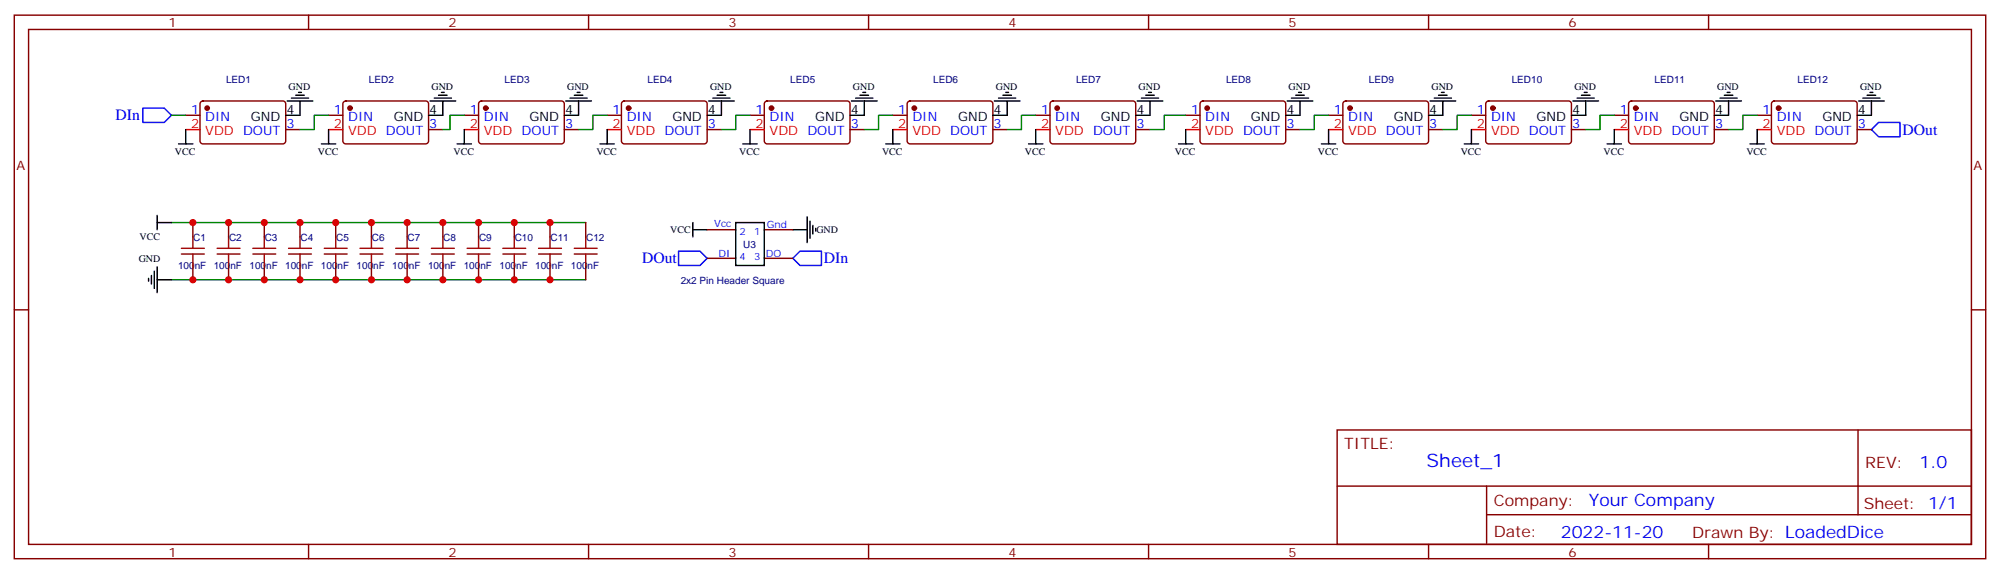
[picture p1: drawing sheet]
<svg xmlns="http://www.w3.org/2000/svg" width="494mm" height="141mm" viewBox="0 0 494 141" stroke-linecap="round" stroke-linejoin="round" font-family="sans-serif">
<g fill="none" stroke="#870000" stroke-width=".35">
<path d="M3.5 3.7h486.9v134.1h-486.9zM7.1 7.3h479.7v127h-479.7zM76.2 3.7v3.6M145.3 3.7v3.6M214.5 3.7v3.6M283.6 3.7v3.6M352.8 3.7v3.6M421.9 3.7v3.6M45.9 28.4h3.5M49.6 25.1l.5-.2h19.7a.71 .71 0 0 1 .8 .7v9.2a.76 .76 0 0 1-.8 .7h-19.7a.76 .76 0 0 1-.7-.7v-9.2zM70.6 32h3.5M81.1 28.4h3.6"/>
<path d="M84.9 25.1l.5-.2h19.7a.71 .71 0 0 1 .7 .7v9.2a.76 .76 0 0 1-.7 .7h-19.7a.76 .76 0 0 1-.7-.7v-9.2zM105.8 32h3.6M114.7 28.4h3.5M118.4 25.1l.5-.2h19.7a.71 .71 0 0 1 .7 .7v9.2a.76 .76 0 0 1-.7 .7h-19.7a.76 .76 0 0 1-.7-.7v-9.2zM139.3 32h3.6M149.9 28.4h3.6M153.7 25.1l.5-.2h19.7a.71 .71 0 0 1 .7 .7v9.2a.76 .76 0 0 1-.7 .7h-19.7a.76 .76 0 0 1-.7-.7v-9.2zM174.6 32h3.6M185.2 28.4h3.5M189 25.1l.4-.2h19.8a.71 .71 0 0 1 .7 .7v9.2a.76 .76 0 0 1-.7 .7h-19.8a.76 .76 0 0 1-.7-.7v-9.2zM209.9 32h3.5M220.5 28.4h3.5"/>
<path d="M224.2 25.1l.5-.2h19.8a.71 .71 0 0 1 .7 .7v9.2a.76 .76 0 0 1-.7 .7h-19.8a.76 .76 0 0 1-.7-.7v-9.2zM245.2 32h3.5M255.8 28.4h3.5M259.5 25.1l.5-.2h19.8a.71 .71 0 0 1 .7 .7v9.2a.76 .76 0 0 1-.7 .7h-19.8a.76 .76 0 0 1-.7-.7v-9.2zM280.5 32h3.5M292.8 28.4h3.5M296.6 25.1l.4-.2h19.8a.71 .71 0 0 1 .7 .7v9.2a.76 .76 0 0 1-.7 .7h-19.8a.76 .76 0 0 1-.7-.7v-9.2zM317.5 32h3.5M328.1 28.4h3.5M331.8 25.1l.5-.2h19.8a.71 .71 0 0 1 .7 .7v9.2a.76 .76 0 0 1-.7 .7h-19.8a.76 .76 0 0 1-.7-.7v-9.2zM352.8 32h3.5M363.4 28.4h3.5"/>
<path d="M367.1 25.1l.5-.2h19.7a.71 .71 0 0 1 .8 .7v9.2a.76 .76 0 0 1-.8 .7h-19.7a.76 .76 0 0 1-.7-.7v-9.2zM388.1 32h3.5M398.6 28.4h3.6M402.4 25.1l.5-.2h19.7a.71 .71 0 0 1 .7 .7v9.2a.76 .76 0 0 1-.7 .7h-19.7a.76 .76 0 0 1-.7-.7v-9.2zM423.3 32h3.6M433.9 28.4h3.5M437.7 25.1l.4-.2h19.8a.71 .71 0 0 1 .7 .7v9.2a.76 .76 0 0 1-.7 .7h-19.8a.76 .76 0 0 1-.7-.7v-9.2zM458.6 32h3.5M47.6 54.9v3.5M56.4 54.9v3.5M65.3 54.9v3.5M74.1 54.9v3.5"/>
<path d="M82.9 54.9v3.5M91.7 54.9v3.5M100.5 54.9v3.5M109.4 54.9v3.5M118.2 54.9v3.5M127 54.9v3.5M135.8 54.9v3.5M144.6 54.9v3.5M174.6 56.7h7.1M188.7 56.7h7.1M3.5 76.4h3.6M47.6 65.5v3.5"/>
<path d="M56.4 65.5v3.5M65.3 65.5v3.5M74.1 65.5v3.5M82.9 65.5v3.5M91.7 65.5v3.5M100.5 65.5v3.5M109.4 65.5v3.5M118.2 65.5v3.5M127 65.5v3.5M135.8 65.5v3.5M144.6 65.5v3.5M174.6 63.7h7.1"/>
<path d="M188.7 63.7h7.1M486.8 76.4h3.6M330.2 106h156.6v28.3h-156.6zM330.2 119.9h156.5M367.1 119.9v14.1M458.8 106.1v20.8M76.2 134.3v3.5M145.3 134.3v3.5M214.5 134.3v3.5M283.6 134.3v3.5M352.8 134.3v3.5M367.1 126.9h119.6"/>
<path d="M421.9 134.3v3.5"/>
</g>
<g fill="none" stroke="#000" stroke-width=".35">
<path d="M44.1 35.5h3.5M45.9 32v3.5M70.9 24.9h6.4M72 24.2h4.2M73 23.5h2.1M73.7 22.8h.7M74.1 24.9v3.5h-3.5M79.4 35.5h3.5M81.1 32v3.5M106.2 24.9h6.3M107.2 24.2h4.3M108.3 23.5h2.1"/>
<path d="M109 22.8h.7M109.4 24.9v3.5h-3.6M112.9 35.5h3.5M114.7 32v3.5M139.7 24.9h6.3M140.8 24.2h4.2M141.8 23.5h2.1M142.5 22.8h.7M142.9 24.9v3.5h-3.6M148.2 35.5h3.5M149.9 32v3.5M175 24.9h6.3"/>
<path d="M176 24.2h4.3M177.1 23.5h2.1M177.8 22.8h.7M178.2 24.9v3.5h-3.6M183.4 35.5h3.6M185.2 32v3.5M210.3 24.9h6.3M211.3 24.2h4.2M212.4 23.5h2.1M213.1 22.8h.7M213.4 24.9v3.5h-3.5M218.7 35.5h3.5"/>
<path d="M220.5 32v3.5M245.5 24.9h6.4M246.6 24.2h4.2M247.6 23.5h2.2M248.4 22.8h.7M248.7 24.9v3.5h-3.5M254 35.5h3.5M255.8 32v3.5M280.8 24.9h6.4M281.9 24.2h4.2M282.9 23.5h2.1M283.6 22.8h.7"/>
<path d="M284 24.9v3.5h-3.5M291 35.5h3.6M292.8 32v3.5M317.9 24.9h6.3M318.9 24.2h4.2M320 23.5h2.1M320.7 22.8h.7M321 24.9v3.5h-3.5M326.3 35.5h3.5M328.1 32v3.5M353.1 24.9h6.4M354.2 24.2h4.2"/>
<path d="M355.2 23.5h2.2M356 22.8h.7M356.3 24.9v3.5h-3.5M361.6 35.5h3.5M363.4 32v3.5M388.4 24.9h6.4M389.5 24.2h4.2M390.5 23.5h2.1M391.2 22.8h.7M391.6 24.9v3.5h-3.5M396.9 35.5h3.5M398.6 32v3.5"/>
<path d="M423.7 24.9h6.3M424.7 24.2h4.3M425.8 23.5h2.1M426.5 22.8h.7M426.9 24.9v3.5h-3.6M432.2 35.5h3.5M433.9 32v3.5M459 24.9h6.3M460 24.2h4.3M461.1 23.5h2.1M461.8 22.8h.7M462.1 24.9v3.5h-3.5"/>
<path d="M38.8 53.1v3.6M38.8 54.9h3.5M171.1 56.7h3.5M171.1 54.9v3.5M181.7 54.9h7v10.6h-7zM195.8 56.7h3.5M199.3 53.5v6.3M200 54.5v4.3M200.7 55.6v2.1M201.4 56.3v.7M36.7 68.7v.7M37.4 67.9v2.2"/>
<path d="M38.1 66.9v4.2M38.8 69h3.5M38.8 65.8v6.4"/>
</g>
<path d="M35.3 26.7h5.3l1.7 1.7-1.7 1.8h-5.3zM463.9 30.2h5.3v3.5h-5.3l-1.8-1.7zM167.6 61.9h5.3l1.7 1.8-1.7 1.8h-5.3zM195.8 63.7l1.8-1.8h5.2v3.6h-5.2z" fill="none" stroke="#00f" stroke-width=".35"/>
<g fill="none" stroke="#008700" stroke-width=".35">
<path d="M42.3 28.4h3.6M81.1 28.4h-3.5v3.6h-3.5M114.7 28.4h-3.6v3.6h-1.7M149.9 28.4h-3.5v3.6h-3.5M185.2 28.4h-3.5v3.6h-3.5M220.5 28.4h-3.5v3.6h-3.6M255.8 28.4h-3.6v3.6h-3.5M292.8 28.4h-5.3v3.6h-3.5M328.1 28.4h-3.5v3.6h-3.6M363.4 28.4h-3.6v3.6h-3.5M398.6 28.4h-3.5v3.6h-3.5M433.9 28.4h-3.5v3.6h-3.5"/>
<path d="M42.3 54.9h102.3M42.3 69h102.3"/>
</g>
<g fill="none" stroke="#a10000" stroke-width=".35">
<path d="M47.6 58.4v2.8M56.4 58.4v2.8M65.3 58.4v2.8M74.1 58.4v2.8M82.9 58.4v2.8M91.7 58.4v2.8M100.5 58.4v2.8M109.4 58.4v2.8M118.2 58.4v2.8M127 58.4v2.8M135.8 58.4v2.8M144.6 58.4v2.8"/>
<path d="M44.8 62.7h5.6M44.8 61.2h5.6M47.6 62.7v2.8M53.6 62.7h5.7M53.6 61.2h5.7M56.4 62.7v2.8M62.4 62.7h5.7M62.4 61.2h5.7M65.3 62.7v2.8M71.3 62.7h5.6M71.3 61.2h5.6M74.1 62.7v2.8"/>
<path d="M80.1 62.7h5.6M80.1 61.2h5.6M82.9 62.7v2.8M88.9 62.7h5.6M88.9 61.2h5.6M91.7 62.7v2.8M97.7 62.7h5.7M97.7 61.2h5.7M100.5 62.7v2.8M106.5 62.7h5.7M106.5 61.2h5.7M109.4 62.7v2.8"/>
<path d="M115.4 62.7h5.6M115.4 61.2h5.6M118.2 62.7v2.8M124.2 62.7h5.6M124.2 61.2h5.6M127 62.7v2.8M133 62.7h5.6M133 61.2h5.6M135.8 62.7v2.8M141.8 62.7h5.7M141.8 61.2h5.7M144.6 62.7v2.8"/>
</g>
<g fill="#870000" stroke="#870000" stroke-width=".35">
<circle cx="51.2" cy="26.7" r=".53"/>
<circle cx="86.4" cy="26.7" r=".53"/>
<circle cx="119.9" cy="26.7" r=".53"/>
<circle cx="155.2" cy="26.7" r=".53"/>
<circle cx="190.5" cy="26.7" r=".53"/>
<circle cx="225.8" cy="26.7" r=".53"/>
<circle cx="261.1" cy="26.7" r=".53"/>
<circle cx="298.1" cy="26.7" r=".53"/>
<circle cx="333.4" cy="26.7" r=".53"/>
<circle cx="368.7" cy="26.7" r=".53"/>
<circle cx="403.9" cy="26.7" r=".53"/>
<circle cx="439.2" cy="26.7" r=".53"/>
</g>
<path d="M45.9 32h3.5M81.1 32h3.6M114.7 32h3.5M149.9 32h3.6M185.2 32h3.5M220.5 32h3.5M255.8 32h3.5M292.8 32h3.5M328.1 32h3.5M363.4 32h3.5M398.6 32h3.6M433.9 32h3.5" fill="none" stroke="#f00" stroke-width=".35"/>
<g fill="#c00">
<circle cx="47.6" cy="69" r=".88"/>
<circle cx="56.4" cy="69" r=".88"/>
<circle cx="65.3" cy="69" r=".88"/>
<circle cx="74.1" cy="69" r=".88"/>
<circle cx="82.9" cy="69" r=".88"/>
<circle cx="91.7" cy="69" r=".88"/>
<circle cx="100.5" cy="69" r=".88"/>
<circle cx="109.4" cy="69" r=".88"/>
<circle cx="118.2" cy="69" r=".88"/>
<circle cx="127" cy="69" r=".88"/>
<circle cx="135.8" cy="69" r=".88"/>
<circle cx="47.6" cy="54.9" r=".88"/>
<circle cx="56.4" cy="54.9" r=".88"/>
<circle cx="65.3" cy="54.9" r=".88"/>
<circle cx="74.1" cy="54.9" r=".88"/>
<circle cx="82.9" cy="54.9" r=".88"/>
<circle cx="91.7" cy="54.9" r=".88"/>
<circle cx="100.5" cy="54.9" r=".88"/>
<circle cx="109.4" cy="54.9" r=".88"/>
<circle cx="118.2" cy="54.9" r=".88"/>
<circle cx="127" cy="54.9" r=".88"/>
<circle cx="135.8" cy="54.9" r=".88"/>
</g>
<text font-size="4.6" fill="#00f" x="352.3" y="115.1">Sheet_1</text>
<g font-size="4.2" fill="#00f">
<text x="474" y="115.3">1.0</text>
<text x="392.4" y="124.9">Your Company</text>
<text x="385.5" y="132.7">2022-11-20</text>
</g>
<g font-size="3.9" fill="#00f">
<text x="28.6" y="29.7">DIn</text>
<text x="469.8" y="33.2">DOut</text>
<text x="158.6" y="64.9">DOut</text>
<text x="203.5" y="64.9">DIn</text>
</g>
<g font-size="3.9" fill="#800">
<text x="332" y="110.6">TITLE:</text>
<text x="460.6" y="115.3">REV:</text>
<text x="368.9" y="124.8">Company:</text>
<text x="460.2" y="125.4">Sheet: 1/1</text>
<text x="368.9" y="132.5">Date:</text>
<text x="417.9" y="132.6">Drawn By: LoadedDice</text>
</g>
<g font-size="3.2" fill="#800">
<text x="41.6" y="6.7">1</text>
<text x="110.8" y="6.7">2</text>
<text x="179.9" y="6.7">3</text>
<text x="249.1" y="6.7">4</text>
<text x="318.2" y="6.7">5</text>
<text x="387.3" y="6.7">6</text>
<text x="4.1" y="41.8">A</text>
<text x="487.4" y="41.8">A</text>
<text x="41.6" y="137.3">1</text>
<text x="110.8" y="137.3">2</text>
<text x="179.9" y="137.3">3</text>
<text x="249.1" y="137.3">4</text>
<text x="318.2" y="137.3">5</text>
<text x="387.3" y="137.3">6</text>
</g>
<g font-size="3.2" fill="#00f">
<text x="47.2" y="28.1">1</text>
<text x="50.7" y="29.8">DIN</text>
<text x="82.5" y="28.1">1</text>
<text x="86" y="29.8">DIN</text>
<text x="116" y="28.1">1</text>
<text x="119.5" y="29.8">DIN</text>
<text x="151.3" y="28.1">1</text>
<text x="154.8" y="29.8">DIN</text>
<text x="186.5" y="28.1">1</text>
<text x="190" y="29.8">DIN</text>
<text x="221.8" y="28.1">1</text>
<text x="225.3" y="29.8">DIN</text>
<text x="257.1" y="28.1">1</text>
<text x="260.6" y="29.8">DIN</text>
<text x="294.1" y="28.1">1</text>
<text x="297.6" y="29.8">DIN</text>
<text x="329.4" y="28.1">1</text>
<text x="332.9" y="29.8">DIN</text>
<text x="364.7" y="28.1">1</text>
<text x="368.2" y="29.8">DIN</text>
<text x="400" y="28.1">1</text>
<text x="403.5" y="29.8">DIN</text>
<text x="435.3" y="28.1">1</text>
<text x="438.7" y="29.8">DIN</text>
<text x="60" y="33.4">DOUT</text>
<text x="70.7" y="31.6">3</text>
<text x="95.3" y="33.4">DOUT</text>
<text x="106" y="31.6">3</text>
<text x="128.8" y="33.4">DOUT</text>
<text x="139.5" y="31.6">3</text>
<text x="164.1" y="33.4">DOUT</text>
<text x="174.8" y="31.6">3</text>
<text x="199.4" y="33.4">DOUT</text>
<text x="210.1" y="31.6">3</text>
<text x="234.7" y="33.4">DOUT</text>
<text x="245.4" y="31.6">3</text>
<text x="269.9" y="33.4">DOUT</text>
<text x="280.6" y="31.6">3</text>
<text x="307" y="33.4">DOUT</text>
<text x="317.7" y="31.6">3</text>
<text x="342.3" y="33.4">DOUT</text>
<text x="353" y="31.6">3</text>
<text x="377.5" y="33.4">DOUT</text>
<text x="388.2" y="31.6">3</text>
<text x="412.8" y="33.4">DOUT</text>
<text x="423.5" y="31.6">3</text>
<text x="448.1" y="33.4">DOUT</text>
<text x="458.8" y="31.6">3</text>
</g>
<g font-size="3.2">
<text x="62" y="29.8">GND</text>
<text x="70.7" y="28.1">4</text>
<text x="97.2" y="29.8">GND</text>
<text x="106" y="28.1">4</text>
<text x="130.8" y="29.8">GND</text>
<text x="139.5" y="28.1">4</text>
<text x="166" y="29.8">GND</text>
<text x="174.8" y="28.1">4</text>
<text x="201.3" y="29.8">GND</text>
<text x="210.1" y="28.1">4</text>
<text x="236.6" y="29.8">GND</text>
<text x="245.4" y="28.1">4</text>
<text x="271.9" y="29.8">GND</text>
<text x="280.6" y="28.1">4</text>
<text x="308.9" y="29.8">GND</text>
<text x="317.7" y="28.1">4</text>
<text x="344.2" y="29.8">GND</text>
<text x="353" y="28.1">4</text>
<text x="379.5" y="29.8">GND</text>
<text x="388.2" y="28.1">4</text>
<text x="414.7" y="29.8">GND</text>
<text x="423.5" y="28.1">4</text>
<text x="450" y="29.8">GND</text>
<text x="458.8" y="28.1">4</text>
</g>
<g font-size="3.2" fill="#f00">
<text x="47.2" y="31.6">2</text>
<text x="50.7" y="33.4">VDD</text>
<text x="82.5" y="31.6">2</text>
<text x="86" y="33.4">VDD</text>
<text x="116" y="31.6">2</text>
<text x="119.5" y="33.4">VDD</text>
<text x="151.3" y="31.6">2</text>
<text x="154.8" y="33.4">VDD</text>
<text x="186.5" y="31.6">2</text>
<text x="190" y="33.4">VDD</text>
<text x="221.8" y="31.6">2</text>
<text x="225.3" y="33.4">VDD</text>
<text x="257.1" y="31.6">2</text>
<text x="260.6" y="33.4">VDD</text>
<text x="294.1" y="31.6">2</text>
<text x="297.6" y="33.4">VDD</text>
<text x="329.4" y="31.6">2</text>
<text x="332.9" y="33.4">VDD</text>
<text x="364.7" y="31.6">2</text>
<text x="368.2" y="33.4">VDD</text>
<text x="400" y="31.6">2</text>
<text x="403.5" y="33.4">VDD</text>
<text x="435.3" y="31.6">2</text>
<text x="438.7" y="33.4">VDD</text>
</g>
<g font-size="2.5" fill="#000080">
<text x="55.8" y="20.4">LED1</text>
<text x="91.1" y="20.4">LED2</text>
<text x="124.6" y="20.4">LED3</text>
<text x="159.9" y="20.4">LED4</text>
<text x="195.2" y="20.4">LED5</text>
<text x="230.4" y="20.4">LED6</text>
<text x="265.7" y="20.4">LED7</text>
<text x="302.8" y="20.4">LED8</text>
<text x="338" y="20.4">LED9</text>
<text x="373.3" y="20.4">LED10</text>
<text x="408.6" y="20.4">LED11</text>
<text x="443.9" y="20.4">LED12</text>
<text x="47.7" y="59.3">C1</text>
<text x="56.6" y="59.3">C2</text>
<text x="65.4" y="59.3">C3</text>
<text x="74.2" y="59.3">C4</text>
<text x="83" y="59.3">C5</text>
<text x="91.8" y="59.3">C6</text>
<text x="100.7" y="59.3">C7</text>
<text x="109.5" y="59.3">C8</text>
<text x="118.3" y="59.3">C9</text>
<text x="127.1" y="59.3">C10</text>
<text x="135.9" y="59.3">C11</text>
<text x="144.8" y="59.3">C12</text>
<text x="183.6" y="61.1">U3</text>
<text x="44" y="66.4">100nF</text>
<text x="52.8" y="66.4">100nF</text>
<text x="61.6" y="66.4">100nF</text>
<text x="70.4" y="66.4">100nF</text>
<text x="79.2" y="66.4">100nF</text>
<text x="88.1" y="66.4">100nF</text>
<text x="96.9" y="66.4">100nF</text>
<text x="105.7" y="66.4">100nF</text>
<text x="114.5" y="66.4">100nF</text>
<text x="123.3" y="66.4">100nF</text>
<text x="132.2" y="66.4">100nF</text>
<text x="141" y="66.4">100nF</text>
<text x="168.1" y="70.1">2x2 Pin Header Square</text>
</g>
<g font-size="2.5">
<text x="71.3" y="22.3">GND</text>
<text x="106.6" y="22.3">GND</text>
<text x="140.1" y="22.3">GND</text>
<text x="175.3" y="22.3">GND</text>
<text x="210.6" y="22.3">GND</text>
<text x="245.9" y="22.3">GND</text>
<text x="281.2" y="22.3">GND</text>
<text x="318.2" y="22.3">GND</text>
<text x="353.5" y="22.3">GND</text>
<text x="388.8" y="22.3">GND</text>
<text x="424.1" y="22.3">GND</text>
<text x="459.3" y="22.3">GND</text>
<text x="43.2" y="38.1">VCC</text>
<text x="78.5" y="38.1">VCC</text>
<text x="112" y="38.1">VCC</text>
<text x="147.3" y="38.1">VCC</text>
<text x="182.6" y="38.1">VCC</text>
<text x="217.8" y="38.1">VCC</text>
<text x="253.1" y="38.1">VCC</text>
<text x="290.1" y="38.1">VCC</text>
<text x="325.4" y="38.1">VCC</text>
<text x="360.7" y="38.1">VCC</text>
<text x="396" y="38.1">VCC</text>
<text x="431.3" y="38.1">VCC</text>
<text x="34.5" y="59.3">VCC</text>
<text x="165.5" y="57.5">VCC</text>
<text x="201.6" y="57.5">GND</text>
<text x="34.2" y="64.6">GND</text>
</g>
<g font-size="2.5" fill="#00f">
<text x="176.4" y="56">Vcc</text>
<text x="182.6" y="58.1">2</text>
<text x="186.3" y="58.1">1</text>
<text x="189.4" y="56.3">Gnd</text>
<text x="177.4" y="63.4">DI</text>
<text x="182.6" y="64.1">4</text>
<text x="186.3" y="64.1">3</text>
<text x="189.1" y="63.4">DO</text>
</g>
</svg>
